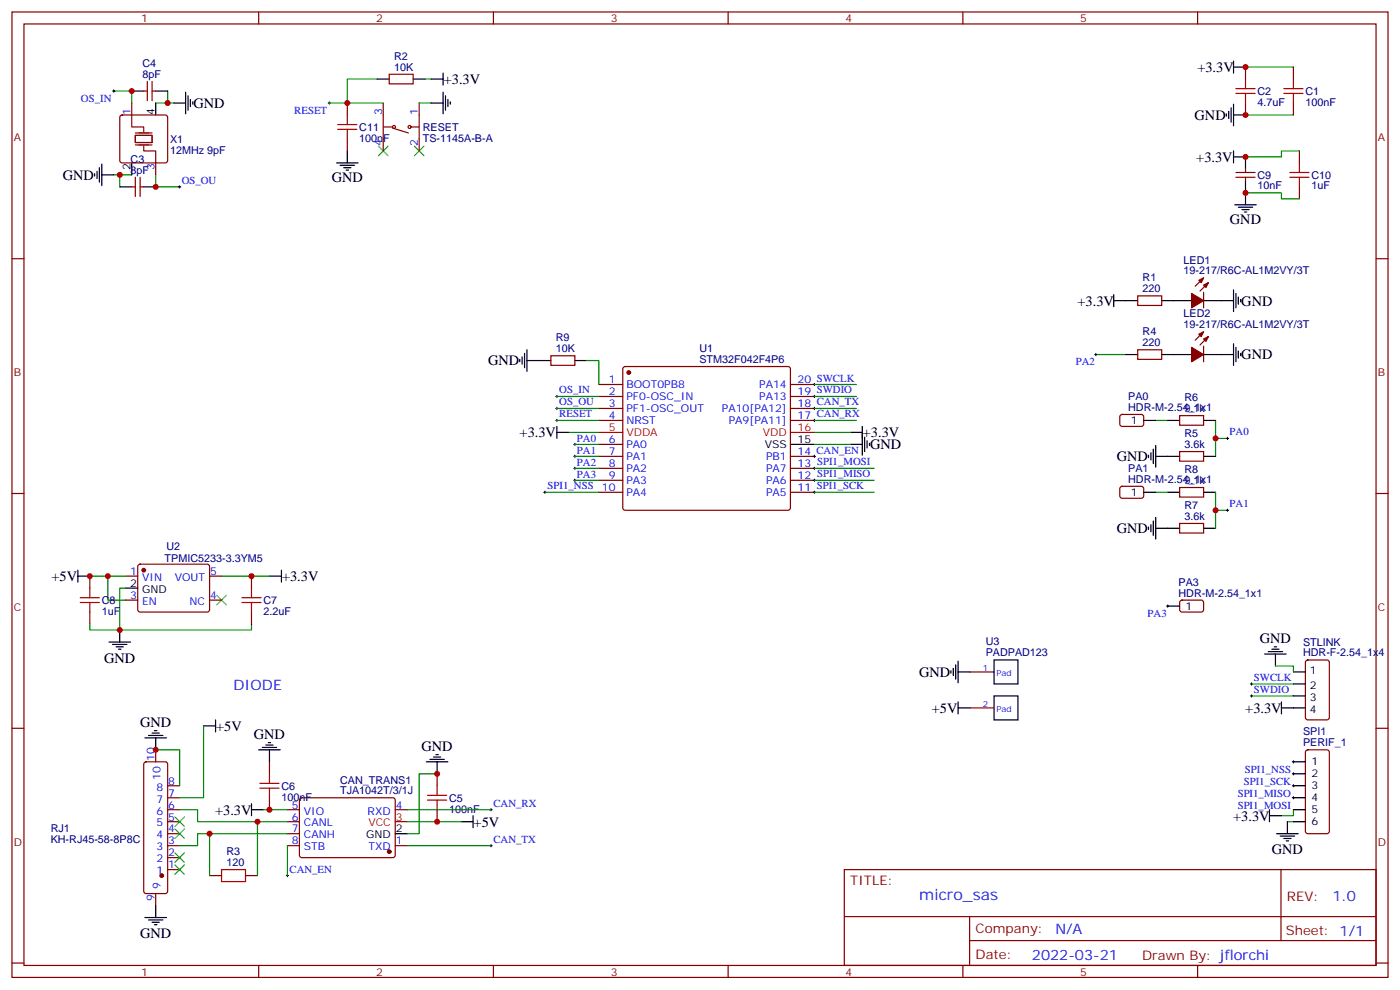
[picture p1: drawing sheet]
<svg xmlns="http://www.w3.org/2000/svg" width="412mm" height="292mm" viewBox="0 0 412 292" stroke-linecap="round" stroke-linejoin="round" font-family="sans-serif">
<g fill="none" stroke="#870000" stroke-width=".35">
<path d="M3.5 3.5h405.4v284.4h-405.4zM7.1 7.1h398.2v277.2h-398.2zM76.2 3.5v3.6M145.3 3.5v3.6M214.5 3.5v3.6M283.6 3.5v3.6M352.8 3.5v3.6M366.9 19.8v3.5M381 19.8v3.5M35.5 34.1l.5-.2h12.7l.5 .2 .2 .5v12.7l-.2 .5-.5 .2h-12.7l-.5-.3-.2-.4v-12.7zM38.8 30.3v3.6M42.3 26.8h1.1"/>
<path d="M43.4 24v5.6M44.8 24v5.6M44.8 26.8h1.1M102.3 30.3v3.6M112.9 30.3v14.2M112.9 37.4h2.5M114.7 21.9h7v2.8h-7zM115.7 37.7l4.6 1.5M121 37.4h2.5M123.5 30.3v14.2M366.9 30.3v3.6M381 30.3v3.6"/>
<path d="M38.8 55h1.1M39.9 52.2v5.7M41.3 52.2v5.7M41.3 55h1M45.9 48v3.5M102.3 40.9v3.6M364.1 52.2h5.6M364.1 50.8h5.6M366.9 49.7v1.1M366.9 52.2v1.1M382.8 44.5v3.5M382.8 55v3.6"/>
<path d="M3.5 76.2h3.6M405.3 76.2h3.6M335.1 87.1h7.1v2.9h-7.1zM354.5 81.8l-2.4 2.5M354.5 86.1v4.6M354.5 97.7l-2.4 2.5M356 83.3l-2.5 2.4M356 99.1l-2.5 2.5M162.3 104.8h7v2.8h-7zM176.4 113.2h7M176.4 116.8h7M183.7 108.2l.4-.2h48l.5 .2 .2 .5v40.9l-.2 .5-.5 .2h-48l-.4-.3-.3-.4v-40.9z"/>
<path d="M232.8 113.2h7.1M232.8 116.8h7.1M335.1 103h7.1v2.8h-7.1zM354.5 102v4.5M176.4 120.3h7M176.4 123.8h7M176.4 130.9h7M176.4 134.4h7M176.4 137.9h7M232.8 120.3h7.1M232.8 123.8h7.1M232.8 134.4h7.1"/>
<path d="M232.8 137.9h7.1M330.1 122.3l.5-.2h5.9l.4 .7-.1 2.4-.6 .4-5.9-.1-.5-.6v-2.1zM347.5 122.4h7v2.8h-7zM347.5 133h7v2.8h-7zM3.5 145.3h3.6M176.4 141.5h7M176.4 145h7M232.8 141.5h7.1M232.8 145h7.1M330.1 143.4l.5-.2 5.9 .1 .4 .6-.1 2.4-.6 .5-5.9-.1-.5-.6v-2.2zM347.5 154.2h7v2.8h-7zM347.5 143.6h7v2.8h-7z"/>
<path d="M405.3 145.3h3.6M26.5 169.7v3.5M37 169.7h3.6M37 176.7h3.6M40.8 166.4l.5-.2h20l.4 .7v12.9l-.7 .5-20-.1-.4-.6v-12.7zM61.7 169.7h3.6M61.7 176.7h3.6M74.1 169.7v3.5M347.7 176.9l.5-.2 5.9 .1 .4 .6v2.4l-.7 .5-5.9-.1-.4-.6v-2.2zM26.5 180.3v3.5M74.1 180.3v3.5M285.8 197.9h7"/>
<path d="M384.8 194.6l.4-.2h5.7l.6 .4 .1 16.5-.5 .7h-5.9l-.6-.4-.1-16.5zM3.5 214.5h3.6M285.8 208.5h7M405.3 214.5h3.6M42.6 224.6l.4-.2h5.7l.5 .2 .2 .5v37.4l-.2 .5-.5 .2h-5.7l-.5-.3-.2-.4v-37.4zM45.9 220.8v3.6M49.4 238.5h3.5M49.4 234.9h3.5M49.4 231.4h3.5M79.4 224.4v3.5M79.4 234.9v3.6M84.7 238.5h3.5"/>
<path d="M88.4 235.2l.5-.3 27.1 .1 .4 .7v16.5l-.7 .4-27.1-.1-.4-.6v-16.2zM116.4 238.5h3.5M128.8 227.9v3.5M128.8 238.5v3.5M384.8 221l.4-.2h5.7l.6 .5 .1 23.5-.5 .7h-5.9l-.6-.4-.1-23.6zM49.4 256.1h3.5M49.4 252.6h3.5M49.4 249.1h3.5M49.4 245.5h3.5M49.4 242h3.5M61.7 257.9h3.6M72.3 257.9h3.5"/>
<path d="M84.7 249.1h3.5M84.7 245.5h3.5M84.7 242h3.5M116.4 249.1h3.5M248.7 256.1h156.6v28.2h-156.6zM377.3 256.1v20.9M45.9 263.2v3.5M248.7 270h156.5M285.6 277h119.6M285.6 270v14.1M3.5 283.6h3.6M76.2 284.3v3.6"/>
<path d="M145.3 284.3v3.6M214.5 284.3v3.6M283.6 284.3v3.6M352.8 284.3v3.6M405.3 283.6h3.6"/>
<circle cx="116.1" cy="37.4" r=".44"/>
<circle cx="120.6" cy="37.4" r=".44"/>
</g>
<path d="M176.4 127.4h7M232.8 127.4h7.1M116.4 242h3.5" fill="none" stroke="#f00" stroke-width=".35"/>
<g fill="none" stroke="#000" stroke-width=".35">
<path d="M363.4 18v3.5M363.4 19.8h3.5M38.8 26.8h3.5M45.9 30.3v3.6M45.9 26.8h3.5M51.2 30.3h3.5M54.7 27.2v6.3M55.4 28.2v4.3M56.1 29.3v2.1M56.8 30v.7M111.1 23.3h3.6M121.7 23.3h3.5"/>
<path d="M127 30.3h3.5M127 23.3h3.5M130.5 21.5v3.5M130.5 27.2v6.3M131.2 28.2v4.3M131.9 29.3v2.1M132.6 30v.7M361.2 33.5v.7M361.9 32.8v2.1M362.7 31.8v4.2M363.4 30.7v6.3M363.4 33.9h3.5"/>
<path d="M27.9 51.2v.7M28.6 50.4v2.2M29.3 49.4v4.2M30 51.5h3.5M30 48.3v6.4M35.3 55h3.5M38.8 48v3.5M42.3 55h3.6M99.1 48h6.4M100.2 48.7h4.2M101.2 49.4h2.2M102 50.1h.7"/>
<path d="M102.3 44.5v3.5M363.4 44.5v3.5M363.4 46.2h3.5v3.5M366.9 53.3v7M363.7 60.3h6.4M364.8 61h4.2M365.8 61.7h2.1M366.5 62.4h.7M328.1 88.5h7M328.1 86.8v3.5M342.2 88.5h8.8M354.5 88.5h8.9"/>
<path d="M363.4 85.4v6.3M364.1 86.4v4.3M364.8 87.5v2.1M365.5 88.2v.7M153.1 105.8v.7M153.8 105.1v2.1M154.5 104.1v4.2M155.2 106.2h7.1M155.2 103v6.4M169.3 106.2h3.6M331.6 104.4h3.5M342.2 104.4h8.8"/>
<path d="M354.5 104.4h8.9M363.4 101.2v6.4M364.1 102.3v4.2M364.8 103.4v2.1M365.5 104.1v.7M164 127.4h3.6M164 125.6v3.5M232.8 130.9h7.1M250.5 130.9h3.5M250.5 127.4h3.5M254 125.6v8.5M254.7 128.8v4.2"/>
<path d="M255.4 129.8v2.1M256.1 130.5v.7M336.9 123.8h3.5M338.3 134.1v.7M339 133.3v2.2M339.7 132.3v4.2M340.4 134.4h7.1M340.4 131.2v6.4M344 123.8h3.5M354.5 134.4h3.6M354.5 123.8h3.6M336.9 145h3.5"/>
<path d="M338.3 155.2v.7M339 154.5v2.1M339.7 153.5v4.2M340.4 152.4v6.4M340.4 155.6h7.1M344 145h3.5M354.5 155.6h3.6M354.5 145h3.6M22.9 169.7h3.6M22.9 167.9v3.5M37 173.2h3.6M79.4 169.7h3.5"/>
<path d="M82.9 167.9v3.5M344 178.5h3.5M32.1 189.1h6.4M33.2 189.8h4.2M34.2 190.5h2.1M34.9 191.2h.7M35.3 185.6v3.5M280.1 197.6v.7M280.8 196.8v2.2M281.5 195.8v4.2M282.2 197.9h3.6M282.2 194.7v6.4"/>
<path d="M292.8 194.4h7.1v7h-7.1zM372.5 192.6h6.4M373.6 191.9h4.2M374.6 191.2h2.2M375.4 190.5h.7M375.7 192.6v3.5M381 197.9h3.5M42.7 217.3h6.3M43.7 216.6h4.3M44.8 215.9h2.1M45.5 215.2h.7M45.9 217.3v3.5"/>
<path d="M60 213.8h3.5M63.5 212v3.5M78.3 219.4h2.1M79 218.7h.7M282.2 208.5h3.6M282.2 206.7v3.6M292.8 205h7.1v7h-7.1zM377.5 208.5h7M377.5 206.7v3.6M381 201.4h3.5M381 205h3.5M74.1 238.5h3.5"/>
<path d="M74.1 236.7v3.5M76.2 220.8h6.3M77.3 220.1h4.2M79.4 220.8v3.6M125.6 224.4h6.3M126.6 223.7h4.3M127.7 223h2.1M128.4 222.2h.7M128.8 224.4v3.5M373.9 238.5v3.5M381 224.4h3.5M381 227.9h3.5"/>
<path d="M381 231.4h3.5M381 234.9h3.5M381 238.5h3.5M116.4 245.5h3.5M135.8 242h3.5M139.3 240.2v3.6M373.9 240.2h3.6M376.1 245.5h6.3M377.1 246.2h4.3M378.2 246.9h2.1M378.9 247.7h.7M379.2 242v3.5"/>
<path d="M381 242h3.5M42.7 270.2h6.3M43.7 270.9h4.3M44.8 271.6h2.1M45.5 272.3h.7M45.9 266.7v3.5"/>
</g>
<g fill="#870000" stroke="#870000" stroke-width=".35">
<path d="M351 86.4l3.5 2.1-3.5 2.2z"/>
<path d="M354.5 84l1.5-.7-.8 1.4z"/>
<path d="M353.1 82.6l1.4-.8-.7 1.5z"/>
<path d="M351 102.3l3.5 2.1-3.5 2.1z"/>
<path d="M354.5 99.8l1.5-.7-.8 1.4z"/>
<path d="M353.1 98.4l1.4-.7-.7 1.4z"/>
<circle cx="185.2" cy="109.7" r=".53"/>
<circle cx="47.6" cy="257.9" r=".53"/>
<circle cx="114.7" cy="250.8" r=".53"/>
<circle cx="42.3" cy="167.9" r=".53"/>
</g>
<g fill="none" stroke="#008700" stroke-width=".35">
<path d="M366.9 19.8h14.1M33.5 26.8h5.3v3.5M45.9 30.3h5.3M49.4 26.8v3.5M97 30.3h15.9M111.1 23.3h-8.8v7M123.5 30.3h3.5M125.2 23.3h1.8M366.9 33.9h14.1M33.5 51.5h5.3M35.3 51.5v3.5M45.9 51.5v3.5h7"/>
<path d="M366.9 56.8h10.6v1.8h5.3M382.8 44.5h-5.3v1.7h-10.6M164 116.8h12.4M172.9 106.2h3.5v7M239.9 116.8h12.3M239.9 113.2h12.3M322.8 104.4h8.8M164 120.3h12.4M164 123.8h12.4M167.6 127.4h8.8M169.3 130.9h7.1M169.3 137.9h7.1"/>
<path d="M169.3 134.4h7.1M239.9 120.3h12.3M239.9 123.8h12.3M239.9 127.4h10.6M239.9 130.9h10.6M239.9 137.9h17.6M340.4 123.8h3.6M358.1 123.8v10.6M358.1 129.1h3.5M160.5 145h15.9M169.3 141.5h7.1M239.9 145h17.6"/>
<path d="M239.9 141.5h17.6M340.4 145h3.6M358.1 145v10.6M358.1 150.3h3.5M26.5 169.7h10.5M31.7 169.7v7h5.3M37 173.2h-1.7v12.4h-8.8v-1.8M65.3 169.7h14.1M74.1 183.8v1.8h-38.8M375.7 196.1h5.3v1.8M60 213.8v21.1h-7.1M368.7 205h12.3"/>
<path d="M368.7 201.4h12.3M45.9 220.8h7v10.6M52.9 238.5h5.3v3.5h26.5M77.6 238.5h7.1M119.9 238.5h24.7M128.8 227.9h-5.3v17.6h-3.6M381 238.5v1.7h-3.5M61.7 245.5v12.4M75.8 242v15.9M84.7 245.5h-26.5v3.6h-5.3M84.7 249.1v8.8M119.9 242h15.9"/>
<path d="M119.9 249.1h24.7M379.2 242h1.8"/>
</g>
<g fill="none" stroke="#000" stroke-width=".29">
<path d="M33.2 26.8h.7M33.5 26.5v.7M96.7 30.3h.7M97 30v.7M52.6 55h.7M52.9 54.7v.7M163.7 116.8h.7M164 116.4v.7M164 119.9v.8M239.5 116.8h.7M239.5 113.2h.7M239.9 112.9v.7"/>
<path d="M239.9 116.4v.7M239.9 119.9v.8M322.4 104.4h.7M322.8 104.1v.7M163.7 120.3h.7M163.7 123.8h.7M164 123.5v.7M169 137.9h.7M169 130.9h.7M169 134.4h.7M169.3 130.5v.7M169.3 134.1v.7"/>
<path d="M169.3 137.6v.7M239.5 120.3h.7M239.5 123.8h.7M239.5 137.9h.7M239.5 134.4h.7M239.9 123.5v.7M239.9 134.1v.7M239.9 137.6v.7M361.2 129.1h.7M361.6 128.8v.7M160.2 145h.7M160.5 144.6v.7"/>
<path d="M169 141.5h.7M169.3 141.1v.7M239.5 145h.7M239.5 141.5h.7M239.9 141.1v.7M239.9 144.6v.7M361.2 150.3h.7M361.6 149.9v.7M343.6 178.5h.7M344 178.2v.7M368.3 201.4h.7M368.3 205h.7"/>
<path d="M368.7 201.1v.7M368.7 204.6v.7M144.3 238.5h.7M144.6 238.1v.7M380.6 234.9h.8M380.6 231.4h.8M380.6 227.9h.8M380.6 224.4h.8M381 224v.7M381 227.5v.7M381 231.1v.7M381 234.6v.7"/>
<path d="M84.3 257.9h.7M84.7 257.5v.7M144.3 249.1h.7M144.6 248.7v.7"/>
</g>
<path d="M38.8 33.9v3.5h3.5v1.4M39.9 39.9h4.9v2.1h-4.9zM39.9 39.2h4.9M39.9 42.7h4.9M42.3 43v1.5h3.6v3.5" fill="none" stroke="#870012" stroke-width=".35"/>
<g fill="none" stroke="#3c3" stroke-width=".35">
<path d="M111.5 43l2.8 2.9M114.3 43l-2.8 2.9M122.1 43l2.8 2.9M124.9 43l-2.8 2.9M63.9 175.3l2.8 2.9M66.7 175.3l-2.8 2.9M51.5 254.7l2.8 2.8M51.5 251.2l2.8 2.8M51.5 244.1l2.8 2.8M51.5 240.6l2.8 2.8M54.3 254.7l-2.8 2.8M54.3 251.2l-2.8 2.8"/>
<path d="M54.3 244.1l-2.8 2.8M54.3 240.6l-2.8 2.8"/>
</g>
<g fill="none" stroke="#a10000" stroke-width=".35">
<path d="M99.5 38.1h5.6M99.5 36.7h5.6M102.3 33.9v2.8M102.3 38.1v2.8M364.1 27.5h5.6M364.1 26.1h5.6M366.9 23.3v2.8M366.9 27.5v2.8M378.2 27.5h5.6M378.2 26.1h5.6M381 23.3v2.8M381 27.5v2.8"/>
<path d="M379.9 52.2h5.7M379.9 50.8h5.7M382.8 48v2.8M382.8 52.2v2.8M23.6 177.4h5.7M23.6 176h5.7M26.5 173.2v2.8M26.5 177.4v2.9M71.3 177.4h5.6M71.3 176h5.6M74.1 173.2v2.8M74.1 177.4v2.9"/>
<path d="M76.6 232.1h5.6M76.6 230.7h5.6M79.4 227.9v2.8M79.4 232.1v2.8M125.9 235.7h5.7M125.9 234.2h5.7M128.8 231.4v2.8M128.8 235.7v2.8M65.3 256.1h7v3.5h-7z"/>
</g>
<g fill="#c00">
<circle cx="35.3" cy="51.5" r=".88"/>
<circle cx="49.4" cy="30.3" r=".88"/>
<circle cx="366.9" cy="19.8" r=".88"/>
<circle cx="366.9" cy="33.9" r=".88"/>
<circle cx="79.4" cy="238.5" r=".88"/>
<circle cx="128.8" cy="242" r=".88"/>
<circle cx="35.3" cy="185.6" r=".88"/>
<circle cx="74.1" cy="169.7" r=".88"/>
<circle cx="26.5" cy="169.7" r=".88"/>
<circle cx="31.8" cy="169.7" r=".88"/>
<circle cx="128.8" cy="227.9" r=".88"/>
<circle cx="366.9" cy="56.8" r=".88"/>
<circle cx="102.3" cy="30.3" r=".88"/>
<circle cx="45.9" cy="220.8" r=".88"/>
<circle cx="366.9" cy="46.2" r=".88"/>
<circle cx="45.9" cy="55" r=".88"/>
<circle cx="38.8" cy="26.8" r=".88"/>
<circle cx="358.1" cy="129.1" r=".88"/>
<circle cx="358.1" cy="150.3" r=".88"/>
<circle cx="75.8" cy="242" r=".88"/>
<circle cx="61.7" cy="245.5" r=".88"/>
</g>
<text font-size="4.6" fill="#00f" x="270.8" y="265.1">micro_sas</text>
<g font-size="4.2">
<text x="352.7" y="21.2">+3.3V</text>
<text x="130.7" y="24.7">+3.3V</text>
<text x="57" y="31.8">GND</text>
<text x="351.9" y="35.3">GND</text>
<text x="352.4" y="47.6">+3.3V</text>
<text x="18.5" y="52.9">GND</text>
<text x="97.7" y="53.6">GND</text>
<text x="362.3" y="66">GND</text>
<text x="317.4" y="90">+3.3V</text>
<text x="365.7" y="90">GND</text>
<text x="143.8" y="107.6">GND</text>
<text x="365.7" y="105.9">GND</text>
<text x="153.1" y="128.8">+3.3V</text>
<text x="254.2" y="128.8">+3.3V</text>
<text x="256.3" y="132.3">GND</text>
<text x="329" y="135.8">GND</text>
<text x="329" y="157">GND</text>
<text x="15.2" y="171.1">+5V</text>
<text x="83.1" y="171.1">+3.3V</text>
<text x="371.1" y="189.4">GND</text>
<text x="30.7" y="195.2">GND</text>
<text x="270.8" y="199.3">GND</text>
<text x="274.5" y="209.9">+5V</text>
<text x="366.8" y="209.9">+3.3V</text>
<text x="41.3" y="214.1">GND</text>
<text x="63.7" y="215.2">+5V</text>
<text x="74.8" y="217.7">GND</text>
<text x="124.2" y="221.2">GND</text>
<text x="63.4" y="239.9">+3.3V</text>
<text x="139.5" y="243.4">+5V</text>
<text x="363.2" y="241.7">+3.3V</text>
<text x="374.6" y="251.5">GND</text>
<text x="41.3" y="276.3">GND</text>
</g>
<g font-size="4.2" fill="#00f">
<text x="68.8" y="203.2">DIODE</text>
<text x="392.5" y="265.4">1.0</text>
<text x="310.9" y="274.9">N/A</text>
<text x="304" y="282.7">2022-03-21</text>
</g>
<g font-size="3.9" fill="#800">
<text x="250.5" y="260.7">TITLE:</text>
<text x="379.1" y="265.4">REV:</text>
<text x="287.4" y="274.9">Company:</text>
<text x="378.7" y="275.5">Sheet: 1/1</text>
<text x="287.4" y="282.6">Date:</text>
<text x="336.4" y="282.7">Drawn By: jflorchi</text>
</g>
<g font-size="3.2" fill="#800">
<text x="41.6" y="6.5">1</text>
<text x="110.8" y="6.5">2</text>
<text x="179.9" y="6.5">3</text>
<text x="249.1" y="6.5">4</text>
<text x="318.2" y="6.5">5</text>
<text x="4.1" y="41.6">A</text>
<text x="405.9" y="41.6">A</text>
<text x="4.1" y="110.8">B</text>
<text x="405.9" y="110.8">B</text>
<text x="4.1" y="179.9">C</text>
<text x="405.9" y="179.9">C</text>
<text x="4.1" y="249.1">D</text>
<text x="405.9" y="249.1">D</text>
<text x="41.6" y="287.3">1</text>
<text x="110.8" y="287.3">2</text>
<text x="179.9" y="287.3">3</text>
<text x="249.1" y="287.3">4</text>
<text x="318.2" y="287.3">5</text>
</g>
<g font-size="3.2" fill="#000080">
<text x="116.1" y="17.6">R2</text>
<text x="42" y="22.9">8pF</text>
<text x="42" y="19.7">C4</text>
<text x="116.1" y="20.8">10K</text>
<text x="370.4" y="28">C2</text>
<text x="384.5" y="28">C1</text>
<text x="370.4" y="31.1">4.7uF</text>
<text x="384.5" y="31.1">100nF</text>
<text x="105.8" y="41.7">100nF</text>
<text x="105.8" y="38.5">C11</text>
<text x="124.5" y="41.7">TS-1145A-B-A</text>
<text x="124.5" y="38.5">RESET</text>
<text x="38.5" y="47.9">C3</text>
<text x="50.1" y="45.2">12MHz 9pF</text>
<text x="50.1" y="42">X1</text>
<text x="38.5" y="51.2">8pF</text>
<text x="370.4" y="52.7">C9</text>
<text x="386.3" y="52.7">C10</text>
<text x="370.4" y="55.8">10nF</text>
<text x="386.3" y="55.8">1uF</text>
<text x="348.7" y="77.6">LED1</text>
<text x="336.6" y="82.9">R1</text>
<text x="348.7" y="80.8">19-217/R6C-AL1M2VY/3T</text>
<text x="336.6" y="86.1">220</text>
<text x="348.7" y="93.5">LED2</text>
<text x="163.7" y="100.5">R9</text>
<text x="336.6" y="102">220</text>
<text x="336.6" y="98.8">R4</text>
<text x="348.7" y="96.7">19-217/R6C-AL1M2VY/3T</text>
<text x="163.7" y="103.7">10K</text>
<text x="206" y="106.9">STM32F042F4P6</text>
<text x="206" y="103.7">U1</text>
<text x="332.3" y="117.8">PA0</text>
<text x="348.9" y="118.1">R6</text>
<text x="332.3" y="121">HDR-M-2.54_1x1</text>
<text x="348.9" y="121.4">9.1k</text>
<text x="348.9" y="131.9">3.6k</text>
<text x="348.9" y="128.7">R5</text>
<text x="332.3" y="142.2">HDR-M-2.54_1x1</text>
<text x="332.3" y="139">PA1</text>
<text x="348.9" y="142.5">9.1k</text>
<text x="348.9" y="139.3">R8</text>
<text x="348.9" y="149.9">R7</text>
<text x="348.9" y="153.1">3.6k</text>
<text x="49.1" y="161.9">U2</text>
<text x="48.5" y="165.5">TPMIC5233-3.3YM5</text>
<text x="347.2" y="172.5">PA3</text>
<text x="30" y="177.9">C8</text>
<text x="77.6" y="177.9">C7</text>
<text x="347.2" y="175.7">HDR-M-2.54_1x1</text>
<text x="30" y="181">1uF</text>
<text x="77.6" y="181.1">2.2uF</text>
<text x="290.4" y="190.1">U3</text>
<text x="383.8" y="190.1">STLINK</text>
<text x="290.4" y="193.3">PADPAD123</text>
<text x="383.8" y="193.3">HDR-F-2.54_1x4</text>
<text x="383.8" y="219.8">PERIF_1</text>
<text x="383.8" y="216.6">SPI1</text>
<text x="82.9" y="232.6">C6</text>
<text x="100.2" y="233.9">TJA1042T/3/1J</text>
<text x="100.2" y="230.8">CAN_TRANS1</text>
<text x="82.9" y="235.8">100nF</text>
<text x="132.3" y="239.3">100nF</text>
<text x="132.3" y="236.1">C5</text>
<text x="14.9" y="244.9">RJ1</text>
<text x="14.9" y="248.1">KH-RJ45-58-8P8C</text>
<text x="66.7" y="251.9">R3</text>
<text x="66.7" y="255.1">120</text>
</g>
<g font-size="3.2" fill="#00f">
<text x="23.9" y="29.9">OS_IN</text>
<text x="38.5" y="33.9" transform="rotate(-90 38.5 33.9)">1</text>
<text x="86.7" y="33.4">RESET</text>
<text x="112.5" y="33.9" transform="rotate(-90 112.5 33.9)">3</text>
<text x="123.1" y="33.9" transform="rotate(-90 123.1 33.9)">1</text>
<text x="112.5" y="42.9" transform="rotate(-90 112.5 42.9)">4</text>
<text x="123.1" y="42.9" transform="rotate(-90 123.1 42.9)">2</text>
<text x="45.5" y="50" transform="rotate(-90 45.5 50)">3</text>
<text x="53.5" y="54.2">OS_OU</text>
<text x="316.9" y="107.5">PA2</text>
<text x="179.3" y="112.9">1</text>
<text x="234.9" y="112.9">20 SWCLK</text>
<text x="164.7" y="115.9">OS_IN</text>
<text x="164.7" y="119.4">OS_OU</text>
<text x="179.3" y="116.4">2</text>
<text x="179.3" y="119.9">3</text>
<text x="184.5" y="114.3">BOOT0PB8</text>
<text x="184.5" y="117.8">PF0-OSC_IN</text>
<text x="223.7" y="117.8">PA13</text>
<text x="223.7" y="114.3">PA14</text>
<text x="234.9" y="119.9">18 CAN_TX</text>
<text x="234.9" y="116.4">19 SWDIO</text>
<text x="164.7" y="122.9">RESET</text>
<text x="179.3" y="123.5">4</text>
<text x="184.5" y="121.4">PF1-OSC_OUT</text>
<text x="184.5" y="124.9">NRST</text>
<text x="212.7" y="121.4">PA10[PA12]</text>
<text x="214.7" y="124.9">PA9[PA11]</text>
<text x="234.9" y="123.5">17 CAN_RX</text>
<text x="169.9" y="130.1">PA0</text>
<text x="179.3" y="130.5">6</text>
<text x="184.5" y="131.9">PA0</text>
<text x="362.2" y="128.2">PA0</text>
<text x="169.9" y="133.6">PA1</text>
<text x="169.9" y="137.1">PA2</text>
<text x="179.3" y="134.1">7</text>
<text x="179.3" y="137.6">8</text>
<text x="184.5" y="135.5">PA1</text>
<text x="225.7" y="135.5">PB1</text>
<text x="234.9" y="137.6">13 SPI1_MOSI</text>
<text x="234.9" y="134.1">14 CAN_EN</text>
<text x="169.9" y="140.7">PA3</text>
<text x="179.3" y="141.1">9</text>
<text x="184.5" y="139">PA2</text>
<text x="184.5" y="142.5">PA3</text>
<text x="225.7" y="142.5">PA6</text>
<text x="225.7" y="139">PA7</text>
<text x="234.9" y="141.1">12 SPI1_MISO</text>
<text x="161.3" y="144">SPI1_NSS</text>
<text x="177.3" y="144.6">10</text>
<text x="184.5" y="146.1">PA4</text>
<text x="225.7" y="146.1">PA5</text>
<text x="234.9" y="144.6">11 SPI1_SCK</text>
<text x="362.2" y="149.4">PA1</text>
<text x="38.4" y="169.3">1</text>
<text x="41.9" y="171.1">VIN</text>
<text x="51.5" y="171.1">VOUT</text>
<text x="61.9" y="169.3">5</text>
<text x="38.4" y="176.4">3</text>
<text x="41.9" y="178.2">EN</text>
<text x="55.8" y="178.2">NC</text>
<text x="61.9" y="176.4">4</text>
<text x="338" y="181.6">PA3</text>
<text x="369.4" y="200.6">SWCLK</text>
<text x="369.4" y="204.1">SWDIO</text>
<text x="45.5" y="224.2" transform="rotate(-90 45.5 224.2)">10</text>
<text x="366.7" y="227.5">SPI1_NSS</text>
<text x="46.1" y="232.8">8</text>
<text x="47.3" y="229.7" transform="rotate(-90 47.3 229.7)">10</text>
<text x="49.6" y="231.1">8</text>
<text x="366.4" y="231.1">SPI1_SCK</text>
<text x="46.1" y="239.9">6</text>
<text x="46.1" y="236.4">7</text>
<text x="49.6" y="238.1">6</text>
<text x="49.6" y="234.6">7</text>
<text x="86" y="238.1">5</text>
<text x="89.5" y="239.9">VIO</text>
<text x="108.3" y="239.9">RXD</text>
<text x="116.6" y="238.1">4</text>
<text x="145.3" y="237.6">CAN_RX</text>
<text x="364.6" y="238.1">SPI1_MOSI</text>
<text x="364.6" y="234.6">SPI1_MISO</text>
<text x="46.1" y="243.4">5</text>
<text x="49.6" y="245.2">4</text>
<text x="49.6" y="241.7">5</text>
<text x="86" y="241.7">6</text>
<text x="86" y="245.2">7</text>
<text x="89.5" y="243.4">CANL</text>
<text x="46.1" y="250.5">3</text>
<text x="46.1" y="246.9">4</text>
<text x="49.6" y="248.7">3</text>
<text x="86" y="248.7">8</text>
<text x="89.5" y="246.9">CANH</text>
<text x="89.5" y="250.5">STB</text>
<text x="108.5" y="250.5">TXD</text>
<text x="116.6" y="248.7">1</text>
<text x="145.3" y="248.2">CAN_TX</text>
<text x="46.1" y="257.5">1</text>
<text x="46.1" y="254">2</text>
<text x="49.6" y="255.8">1</text>
<text x="49.6" y="252.2">2</text>
<text x="85.3" y="257.1">CAN_EN</text>
<text x="47.3" y="261.9" transform="rotate(-90 47.3 261.9)">9</text>
<text x="45.5" y="265.4" transform="rotate(-90 45.5 265.4)">9</text>
</g>
<g font-size="3.2">
<text x="45.5" y="33.9" transform="rotate(-90 45.5 33.9)">4</text>
<text x="38.5" y="50" transform="rotate(-90 38.5 50)">2</text>
<text x="333.1" y="124.9">1</text>
<text x="225.3" y="131.9">VSS</text>
<text x="234.9" y="130.5">15</text>
<text x="333.1" y="146.1">1</text>
<text x="38.4" y="172.9">2</text>
<text x="41.9" y="174.6">GND</text>
<text x="349.2" y="179.6">1</text>
<text x="385.8" y="198.6">1</text>
<text x="385.8" y="202.8">2</text>
<text x="385.8" y="206.4">3</text>
<text x="385.8" y="209.9">4</text>
<text x="386.3" y="225.4">1</text>
<text x="386.3" y="229">2</text>
<text x="386.3" y="232.5">3</text>
<text x="386.3" y="236">4</text>
<text x="386.3" y="239.5">5</text>
<text x="116.6" y="245.2">2</text>
<text x="386.3" y="243.1">6</text>
<text x="107.8" y="246.9">GND</text>
</g>
<g font-size="3.2" fill="#f00">
<text x="179.3" y="127">5</text>
<text x="184.5" y="128.4">VDDA</text>
<text x="224.7" y="128.4">VDD</text>
<text x="234.9" y="127">16</text>
<text x="108.5" y="243.4">VCC</text>
<text x="116.6" y="241.7">3</text>
</g>
<g font-size="2.5" fill="#00f">
<text x="289.5" y="197.6">1</text>
<text x="293.5" y="199">Pad</text>
<text x="289.5" y="208.1">2</text>
<text x="293.5" y="209.6">Pad</text>
</g>
</svg>
